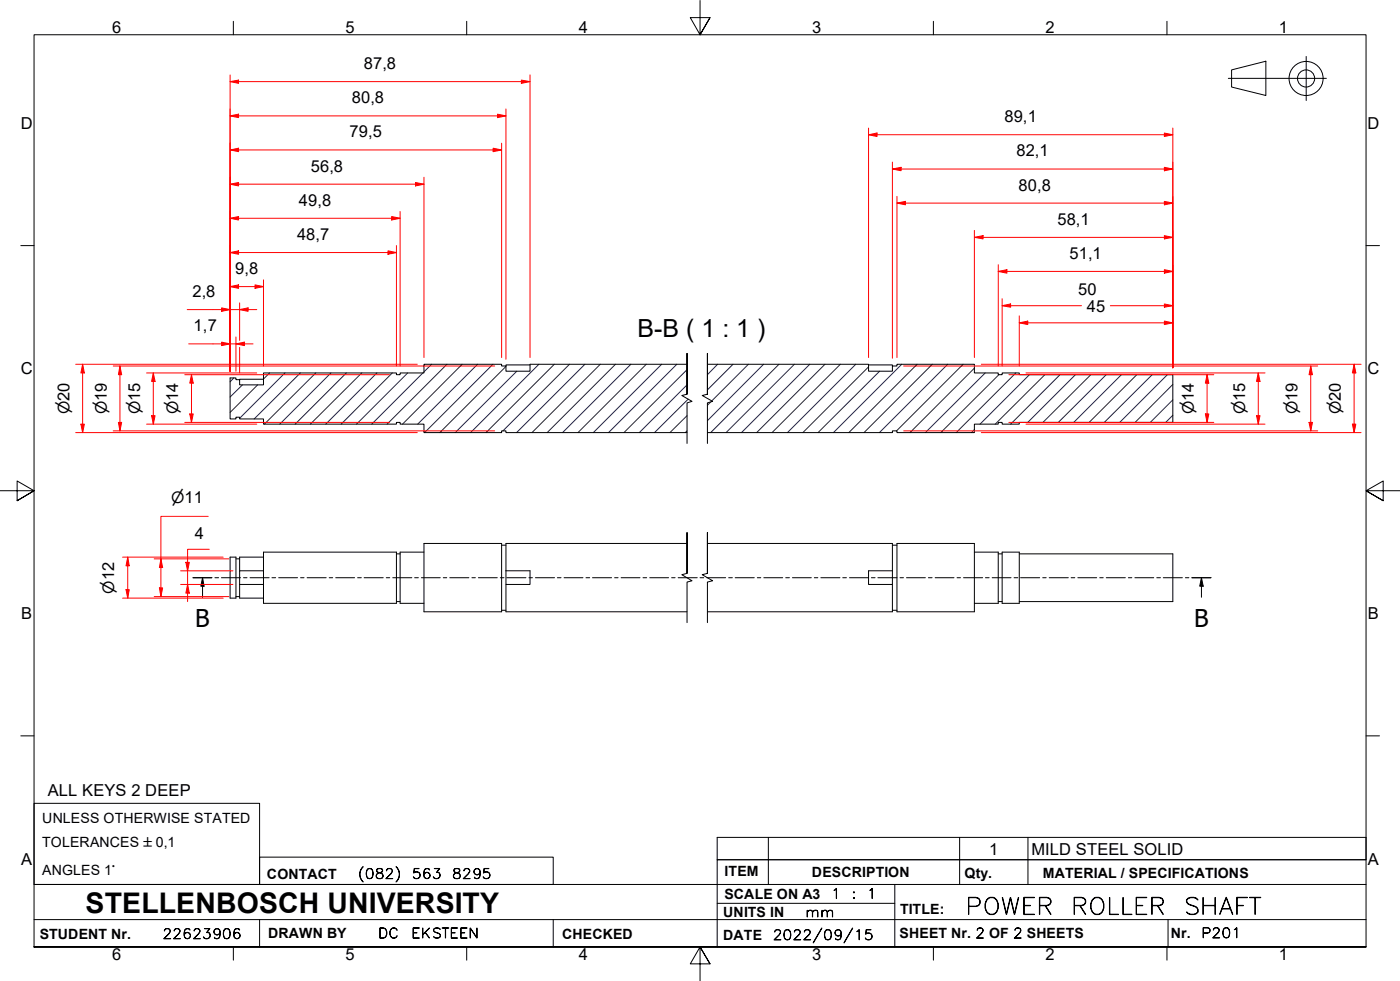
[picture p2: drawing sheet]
<svg xmlns="http://www.w3.org/2000/svg" width="410mm" height="287mm" viewBox="0 0 410 287" stroke-linecap="round" stroke-linejoin="round" font-family="sans-serif">
<!-- layer: Hatch -->
<g fill="none" stroke="#1e1e47" stroke-width=".29">
<path d="M68.5 110.6l-1.1 1.2M71 112.7l-3.6 3.5M75.4 112.7l-8 8M78.9 109.2l-1.7 1.7M83.4 109.2l-13.2 13.2M87.9 109.2l-13.5 13.4M92.5 109.2l-15.1 15M96.9 109.2l-15 15M101.4 109.2l-15 15M105.9 109.2l-15 15M110.4 109.2l-15 15M114.9 109.2l-15 15"/>
<path d="M119.4 109.2l-15 15M123.8 109.2l-15 15M126.4 106.6l-2.3 2.3M130.9 106.6l-17.6 17.6M135.3 106.6l-17.4 17.6M139.8 106.6l-17.5 17.6M144.3 106.6l-20 20M148.1 107.3l-19.3 19.3M151.3 108.7l-18 17.9M157.8 106.6l-20 20M162.3 106.6l-20 20M166.8 106.6l-19.5 19.5"/>
<path d="M171.3 106.6l-20 20M175.8 106.6l-20 20M180.2 106.6l-20 20M184.7 106.6l-20 20M189.2 106.6l-20 20M193.7 106.6l-20 20M198.2 106.6l-20 20M201.2 112.7l-14 13.9M201.2 108.2l-18.5 18.4M201.5 116.9l-9.9 9.7M208.1 117.7l-1 .9M210.1 106.6l-3 3.1"/>
<path d="M214.6 106.6l-7.5 7.5M219.1 106.6l-10.7 10.8M223.6 106.6l-16.5 16.5M228.1 106.6l-20 20M232.6 106.6l-20 20M237.1 106.6l-20 20M241.6 106.6l-20 20M246.1 106.6l-20 20M250.6 106.6l-20 20M254.3 107.4l-19.2 19.2M257.6 108.7l-18.1 17.9M264 106.6l-20 20"/>
<path d="M268.5 106.6l-20 20M273 106.6l-20 20M277.5 106.6l-20 20M282 106.6l-19.5 19.5M285.3 107.8l-18.9 18.8M288.5 109.2l-17.5 17.4M292.5 109.7l-17 16.9M297.4 109.2l-17.4 17.4M301.4 109.7l-14.4 14.5M305.9 109.7l-14.5 14.5M310.4 109.7l-14.5 14.5M314.9 109.7l-14 13.9"/>
<path d="M319.4 109.7l-14 13.9M323.9 109.7l-14 13.9M328.4 109.7l-14 13.9M332.9 109.7l-14 13.9M337.4 109.7l-14.1 13.9M341.8 109.7l-13.9 13.9M343.4 117l-6.6 6.6M343.4 112.5l-11 11.1M146.9 126.6h-.2M201.2 126.1l-.5 .5M201.2 121.7l-5 4.9M285.3 125.7l-.9 .9"/>
<path d="M343.4 121.6l-2.1 2"/>
</g>
<!-- layer: Break Lines(ISO) -->
<path d="M201.2 115.4v-11.9v11.9l-1.6 .4 3 1.7-1.4 .4v11.9M207.1 115.4v-11.9v11.9l-1.5 .4 3.1 1.7-1.6 .4v11.9M201.2 167.8v-11.9v11.9l-1.6 .4 3 1.8-1.4 .4v11.9M207.1 167.8v-11.9v11.9l-1.5 .4 3.1 1.8-1.6 .4v11.9" fill="none" stroke="#000" stroke-width=".29"/>
<!-- layer: Visible Edges(ISO) -->
<g fill="none" stroke="#000" stroke-width=".29">
<path d="M77.2 111l-7 .1M155.2 106.8h-7.1v.3M201.2 106.6h-46v2.1h-7.1v-1.6h-1.2v-.5h-22.8v2.6h-6.9v.5h-1.1v-.5h-38.9v3.5h-7v-1.6h-1.1v-.5h-1.7v12h1.7v-.5h1.1v.5h7v1.6h38.9v-.6h1.1v.6h6.9v2.4h22.8v-.5h1.2v.5h53.1M207.1 106.6h47.2v2.1h7v-1.6h1.3v-.5h22.7v2.6h7v.5h1.1v-.5h5v.5h45v13.9h-45v.6h-5v-.6h-1.1v.6h-7v2.4h-22.7v-.5h-1.3v.5h-54.2M254.3 106.8h7v.3M124.1 159.1h22.8v20h-22.8zM146.9 159.6h1.2M201.2 159.1h-53.1v8M207.1 159.1h54.2v8M261.3 159.6h1.3M262.6 159.1h22.7v20h-22.7zM67.4 163.1h1.7v12h-1.7z"/>
<path d="M69.1 163.6h1.1M69.1 174.6h1.1M70.2 171.1h7M70.2 171.1v4h7M77.2 167.1h-7v4M77.2 163.1h-7v4M77.2 161.6h38.9v15h-38.9zM116.1 162.1h1.1M116.1 176.1h1.1M124.1 161.6h-6.9v15h6.9M146.9 178.6h1.2M148.1 167.1h7.1v4h-7.1z"/>
<path d="M148.1 171.1v8h53.1M254.3 167.1h7v4h-7zM261.3 171.1v8h-54.2M261.3 178.6h1.3M285.3 161.6h7v15h-7M292.3 162.1h1.1M292.3 176.1h1.1M293.4 161.6h5v15h-5zM298.4 162.1h45v14h-45"/>
</g>
<!-- layer: Section View Lines(ISO) -->
<g fill="none" stroke="#000" stroke-width=".29">
<path d="M56.5 169.1h5.5M59.3 169.1l.5 2.5h-1zM59.3 169.1v5.7M62.9 169.1h1.1M64.8 169.1h5.6M71.3 169.1h1M73.2 169.1h5.6M79.6 169.1h1.1M81.6 169.1h5.5M88 169.1h1M89.9 169.1h5.6M96.4 169.1h1"/>
<path d="M98.3 169.1h5.5M104.7 169.1h1.1M106.6 169.1h5.6M113.1 169.1h1M115 169.1h5.6M121.4 169.1h1.1M123.4 169.1h5.5M129.8 169.1h1M131.7 169.1h5.6M138.2 169.1h1M140.1 169.1h5.5M146.5 169.1h1.1"/>
<path d="M148.4 169.1h5.6M154.9 169.1h1M156.8 169.1h5.6M163.2 169.1h1.1M165.2 169.1h5.5M171.6 169.1h1.1M173.5 169.1h5.6M180 169.1h1M181.9 169.1h5.5M188.3 169.1h1.1M190.2 169.1h5.6M196.7 169.1h1"/>
<path d="M198.6 169.1h5.6M205 169.1h1.1M206.9 169.1h5.6M213.4 169.1h1M215.3 169.1h5.6M221.7 169.1h1.1M223.6 169.1h5.6M230.1 169.1h1M232 169.1h5.6M238.4 169.1h1.1M240.3 169.1h5.6M246.8 169.1h1"/>
<path d="M248.7 169.1h5.6M255.1 169.1h1.1M257 169.1h5.6M263.5 169.1h1M265.4 169.1h5.6M271.8 169.1h1.1M273.8 169.1h5.5M280.2 169.1h1M282.1 169.1h5.6M288.5 169.1h1.1M290.5 169.1h5.5M296.9 169.1h1.1"/>
<path d="M298.8 169.1h5.6M305.3 169.1h1M307.2 169.1h5.6M313.6 169.1h1.1M315.6 169.1h5.5M322 169.1h1M323.9 169.1h5.6M330.4 169.1h1M332.3 169.1h5.5M338.7 169.1h1.1M340.6 169.1h5.6M347.1 169.1h1"/>
<path d="M349 169.1h5.6M351.8 169.1l.5 2.5h-1zM351.8 169.1v5.7"/>
</g>
<g fill="#000">
<path d="M59.3 169.1l.5 2.5h-1z" fill-rule="evenodd"/>
<path d="M351.8 169.1l.5 2.5h-1z" fill-rule="evenodd"/>
</g>
<!-- layer: Symbols(ISO) -->
<path d="M210 245.1h190v6.6h-190zM225 245.1v6.6M281 245.1v6.6M301 245.1v6.6" fill="none" stroke="#000" stroke-width=".29"/>
<!-- layer: Border_0 -->
<g fill="none" stroke="#000" stroke-width=".29">
<path d="M68.3 6.2v4M136.7 6.2v4M205 .1v10.1l-2.9-5h5.8l-2.9 5 2.9-5M273.3 6.2v4M341.7 6.2v4M6.1 71.9h3.9M400 71.9h3.9M0 143.7h10l-5-2.9v5.8l5-2.9-5 2.9M410 143.7h-10l5-2.9v5.8l-5-2.9 5 2.9M6.1 215.4h3.9M400 215.4h3.9M10 277.2v-267h390v267h-390h390"/>
<path d="M68.3 277.2v3.9M136.7 277.2v3.9M273.3 277.2v3.9M341.7 277.2v3.9M207.9 282.1l-2.9-4.9 2.9 4.9h-5.8l2.9-4.9v10"/>
</g>
<!-- layer: Sketch Geometry(ISO) -->
<g fill="none" stroke="#000" stroke-width=".29">
<path d="M382.5 16.5v12.9M359.7 22.9h28.7M360.6 20.5l10-2.6v10.1l-10-2.5zM10 235.2h66v23.7h-66zM10 258.9h390M76 250.9h86v8h-86zM225 251.7v7.2M262 258.9v18.3M281 251.7v7.2M301 251.7v7.2M400 251.7h-190v25.5M10 277.2h390"/>
<path d="M10 269.2h390M76 269.2v8M162 269.2v8M210 264.4h52M342 269.2v8"/>
<circle cx="382.4" cy="23" r="5"/>
<circle cx="382.4" cy="23" r="2.51"/>
</g>
<!-- layer: Dimensions(ISO) -->
<path d="M64.9 100.7h2.5" fill="none" stroke="#f00" stroke-width=".29"/>
<path d="M64.9 100.2l2.5 .5-2.5 .5z" fill-rule="evenodd" fill="#f00"/>
<path d="M64.9 100.2l2.5 .5-2.5 .5zM69.1 100.7h2.5" fill="none" stroke="#f00" stroke-width=".29"/>
<path d="M69.1 100.7l2.5-.5v1z" fill-rule="evenodd" fill="#f00"/>
<path d="M64.9 90.6h2.5M67.4 98.6v10.1M69.1 98.6v10.1M55.2 100.7h9.7M67.4 100.7h1.7M69.1 100.7l2.5-.5v1zM71.6 100.7h2.5" fill="none" stroke="#f00" stroke-width=".29"/>
<path d="M64.9 90.1l2.5 .5-2.5 .5z" fill-rule="evenodd" fill="#f00"/>
<path d="M64.9 90.1l2.5 .5-2.5 .5zM70.2 90.6h2.4" fill="none" stroke="#f00" stroke-width=".29"/>
<path d="M70.2 90.6l2.4-.5v1z" fill-rule="evenodd" fill="#f00"/>
<path d="M54.8 90.6h10.1M67.4 90.6h2.8M67.4 88.7v20M67.4 83.9h2.4M70.2 90.6l2.4-.5v1zM70.2 88.7v10.9M72.6 90.6h2.6M70.2 101.7v7.5" fill="none" stroke="#f00" stroke-width=".29"/>
<path d="M67.4 83.9l2.4-.5v1z" fill-rule="evenodd" fill="#f00"/>
<path d="M67.4 83.9l2.4-.5v1zM74.7 83.9h2.5" fill="none" stroke="#f00" stroke-width=".29"/>
<path d="M74.7 83.4l2.5 .5-2.5 .5z" fill-rule="evenodd" fill="#f00"/>
<path d="M67.4 73.9h2.4M67.4 81.9v26.8M69.8 83.9h4.9M74.7 83.4l2.5 .5-2.5 .5zM77.2 81.9v25.2" fill="none" stroke="#f00" stroke-width=".29"/>
<path d="M67.4 73.9l2.4-.5v1z" fill-rule="evenodd" fill="#f00"/>
<path d="M67.4 73.9l2.4-.5v1zM113.6 73.9h2.5" fill="none" stroke="#f00" stroke-width=".29"/>
<path d="M113.6 73.4l2.5 .5-2.5 .5z" fill-rule="evenodd" fill="#f00"/>
<path d="M67.4 71.9v36.8M67.4 63.9h2.4M69.8 73.9h43.8M113.6 73.4l2.5 .5-2.5 .5zM116.1 71.9v35.2" fill="none" stroke="#f00" stroke-width=".29"/>
<path d="M67.4 63.9l2.4-.5v1z" fill-rule="evenodd" fill="#f00"/>
<path d="M67.4 63.9l2.4-.5v1zM114.7 63.9h2.5" fill="none" stroke="#f00" stroke-width=".29"/>
<path d="M114.7 63.4l2.5 .5-2.5 .5z" fill-rule="evenodd" fill="#f00"/>
<path d="M67.4 53.9h2.4M67.4 61.9v46.8M69.8 63.9h44.9M114.7 63.4l2.5 .5-2.5 .5zM117.2 61.9v45.2" fill="none" stroke="#f00" stroke-width=".29"/>
<path d="M67.4 53.9l2.4-.5v1z" fill-rule="evenodd" fill="#f00"/>
<path d="M67.4 53.9l2.4-.5v1zM121.7 53.9h2.4" fill="none" stroke="#f00" stroke-width=".29"/>
<path d="M121.7 53.4l2.4 .5-2.4 .5z" fill-rule="evenodd" fill="#f00"/>
<path d="M67.4 51.9v56.8M67.4 43.9h2.4M69.8 53.9h51.9M121.7 53.4l2.4 .5-2.4 .5zM124.1 51.9v52.8" fill="none" stroke="#f00" stroke-width=".29"/>
<path d="M67.4 43.9l2.4-.5v1z" fill-rule="evenodd" fill="#f00"/>
<path d="M67.4 43.9l2.4-.5v1zM144.4 43.9h2.5" fill="none" stroke="#f00" stroke-width=".29"/>
<path d="M144.4 43.4l2.5 .5-2.5 .5z" fill-rule="evenodd" fill="#f00"/>
<path d="M67.4 33.9h2.4M67.4 41.9v66.8M69.8 43.9h74.6M144.4 43.4l2.5 .5-2.5 .5zM146.9 41.9v62.8" fill="none" stroke="#f00" stroke-width=".29"/>
<path d="M67.4 33.9l2.4-.5v1z" fill-rule="evenodd" fill="#f00"/>
<path d="M67.4 33.9l2.4-.5v1zM145.7 33.9h2.4" fill="none" stroke="#f00" stroke-width=".29"/>
<path d="M145.7 33.4l2.4 .5-2.4 .5z" fill-rule="evenodd" fill="#f00"/>
<path d="M67.4 31.9v76.8M67.4 23.9h2.4M69.8 33.9h75.9M145.7 33.4l2.4 .5-2.4 .5zM148.1 31.9v73.3" fill="none" stroke="#f00" stroke-width=".29"/>
<path d="M67.4 23.9l2.4-.5v1z" fill-rule="evenodd" fill="#f00"/>
<path d="M67.4 23.9l2.4-.5v1zM152.7 23.9h2.5" fill="none" stroke="#f00" stroke-width=".29"/>
<path d="M152.7 23.4l2.5 .5-2.5 .5z" fill-rule="evenodd" fill="#f00"/>
<path d="M67.4 21.9v86.8M69.8 23.9h82.9M152.7 23.4l2.5 .5-2.5 .5zM155.2 21.9v82.8M340.9 89.5h2.5" fill="none" stroke="#f00" stroke-width=".29"/>
<path d="M340.9 89l2.5 .5-2.5 .4z" fill-rule="evenodd" fill="#f00"/>
<path d="M293.4 89.5h2.5M340.9 89l2.5 .5-2.5 .4z" fill="none" stroke="#f00" stroke-width=".29"/>
<path d="M293.4 89.5l2.5-.5v.9z" fill-rule="evenodd" fill="#f00"/>
<path d="M340.9 79.5h2.5M293.4 89.5l2.5-.5v.9zM293.4 87.5v19.6M295.9 89.5h20.8M325.1 89.5h15.8M343.4 87.5v20.1" fill="none" stroke="#f00" stroke-width=".29"/>
<path d="M340.9 78.9l2.5 .6-2.5 .5z" fill-rule="evenodd" fill="#f00"/>
<path d="M292.3 79.5h2.5M340.9 78.9l2.5 .6-2.5 .5z" fill="none" stroke="#f00" stroke-width=".29"/>
<path d="M292.3 79.5l2.5-.6v1.1z" fill-rule="evenodd" fill="#f00"/>
<path d="M292.3 79.5l2.5-.6v1.1zM292.3 77.5v29.6M294.8 79.5h46.1M340.9 69.5h2.5M343.4 77.5v30.1" fill="none" stroke="#f00" stroke-width=".29"/>
<path d="M340.9 69l2.5 .5-2.5 .4z" fill-rule="evenodd" fill="#f00"/>
<path d="M285.3 69.5h2.5M340.9 69l2.5 .5-2.5 .4z" fill="none" stroke="#f00" stroke-width=".29"/>
<path d="M285.3 69.5l2.5-.5v.9z" fill-rule="evenodd" fill="#f00"/>
<path d="M340.9 59.5h2.5M285.3 69.5l2.5-.5v.9zM285.3 67.5v37.2M287.8 69.5h53.1M343.4 67.5v40.1" fill="none" stroke="#f00" stroke-width=".29"/>
<path d="M340.9 58.9l2.5 .6-2.5 .5z" fill-rule="evenodd" fill="#f00"/>
<path d="M262.6 59.5h2.5M340.9 58.9l2.5 .6-2.5 .5z" fill="none" stroke="#f00" stroke-width=".29"/>
<path d="M262.6 59.5l2.5-.6v1.1z" fill-rule="evenodd" fill="#f00"/>
<path d="M262.6 59.5l2.5-.6v1.1zM262.6 57.5v47.2M265.1 59.5h75.8M340.9 49.5h2.5M343.4 57.5v50.1" fill="none" stroke="#f00" stroke-width=".29"/>
<path d="M340.9 49l2.5 .5-2.5 .5z" fill-rule="evenodd" fill="#f00"/>
<path d="M261.3 49.5h2.5M340.9 49l2.5 .5-2.5 .5z" fill="none" stroke="#f00" stroke-width=".29"/>
<path d="M261.3 49.5l2.5-.5v1z" fill-rule="evenodd" fill="#f00"/>
<path d="M340.9 39.4h2.5M261.3 49.5l2.5-.5v1zM261.3 47.4v57.5M263.8 49.5h77.1M343.4 47.4v60.2" fill="none" stroke="#f00" stroke-width=".29"/>
<path d="M340.9 38.9l2.5 .5-2.5 .6z" fill-rule="evenodd" fill="#f00"/>
<path d="M254.3 39.4h2.5M340.9 38.9l2.5 .5-2.5 .6z" fill="none" stroke="#f00" stroke-width=".29"/>
<path d="M254.3 39.4l2.5-.5v1.1z" fill-rule="evenodd" fill="#f00"/>
<path d="M254.3 39.4l2.5-.5v1.1zM254.3 37.5v67.2M256.8 39.4h84.1M343.4 37.5v70.1M54.9 164.6v2.5" fill="none" stroke="#f00" stroke-width=".29"/>
<path d="M54.4 164.6h1l-.5 2.5z" fill-rule="evenodd" fill="#f00"/>
<path d="M54.4 164.6h1l-.5 2.5zM54.9 171.1v2.5" fill="none" stroke="#f00" stroke-width=".29"/>
<path d="M54.9 171.1l.5 2.5h-1z" fill-rule="evenodd" fill="#f00"/>
<path d="M47.1 163.6v2.5M52.9 171.1h15.3M52.9 167.1h15.3M54.9 171.1l.5 2.5h-1zM54.9 167.1v4M54.9 173.6v2.5M61.3 160.8h-6.4v3.8" fill="none" stroke="#f00" stroke-width=".29"/>
<path d="M47.1 163.6l.5 2.5h-.9z" fill-rule="evenodd" fill="#f00"/>
<path d="M47.1 163.6l.5 2.5h-.9zM47.1 172.1v2.5" fill="none" stroke="#f00" stroke-width=".29"/>
<path d="M46.7 172.1h.9l-.5 2.5z" fill-rule="evenodd" fill="#f00"/>
<path d="M61 151.1h-13.9v12.5M37.4 163.1v2.5M45.1 174.6h22M45.1 163.6h22M46.7 172.1h.9l-.5 2.5zM47.1 166.1v6" fill="none" stroke="#f00" stroke-width=".29"/>
<path d="M37.4 163.1l.4 2.5h-.9z" fill-rule="evenodd" fill="#f00"/>
<path d="M37.4 163.1l.4 2.5h-.9zM37.4 172.6v2.5" fill="none" stroke="#f00" stroke-width=".29"/>
<path d="M36.9 172.6h.9l-.4 2.5z" fill-rule="evenodd" fill="#f00"/>
<path d="M56.1 109.7v2.5M35.9 175.1h29.4M35.9 163.1h29.4M36.9 172.6h.9l-.4 2.5zM37.4 165.6v7" fill="none" stroke="#f00" stroke-width=".29"/>
<path d="M56.1 109.7l.5 2.5h-1z" fill-rule="evenodd" fill="#f00"/>
<path d="M56.1 109.7l.5 2.5h-1zM56.1 121.2v2.4" fill="none" stroke="#f00" stroke-width=".29"/>
<path d="M55.6 121.2h1l-.5 2.4z" fill-rule="evenodd" fill="#f00"/>
<path d="M44.9 109.2v2.4M54.1 109.7h59.9M56.1 112.2v9M54.1 123.6h59.9M55.6 121.2h1l-.5 2.4z" fill="none" stroke="#f00" stroke-width=".29"/>
<path d="M44.9 109.2l.5 2.4h-1z" fill-rule="evenodd" fill="#f00"/>
<path d="M44.9 109.2l.5 2.4h-1zM44.9 121.7v2.5" fill="none" stroke="#f00" stroke-width=".29"/>
<path d="M44.4 121.7h1l-.5 2.5z" fill-rule="evenodd" fill="#f00"/>
<path d="M35.1 107.1v2.6M42.9 109.2h32.3M44.9 111.6v10.1M42.9 124.2h32.3M44.4 121.7h1l-.5 2.5z" fill="none" stroke="#f00" stroke-width=".29"/>
<path d="M35.1 107.1l.5 2.6h-.9z" fill-rule="evenodd" fill="#f00"/>
<path d="M35.1 107.1l.5 2.6h-.9zM35.1 123.6v2.5" fill="none" stroke="#f00" stroke-width=".29"/>
<path d="M34.7 123.6h.9l-.5 2.5z" fill-rule="evenodd" fill="#f00"/>
<path d="M24.2 106.6v2.6M33.1 107.1h111.7M35.1 109.7v13.9M33.1 126.1h111.7M34.7 123.6h.9l-.5 2.5z" fill="none" stroke="#f00" stroke-width=".29"/>
<path d="M24.2 106.6l.5 2.6h-1z" fill-rule="evenodd" fill="#f00"/>
<path d="M24.2 106.6l.5 2.6h-1zM24.2 124.2v2.4" fill="none" stroke="#f00" stroke-width=".29"/>
<path d="M23.7 124.2h1l-.5 2.4z" fill-rule="evenodd" fill="#f00"/>
<path d="M22.2 106.6h100M24.2 109.2v15M353.4 109.7v2.5M22.2 126.6h100M23.7 124.2h1l-.5 2.4z" fill="none" stroke="#f00" stroke-width=".29"/>
<path d="M353.4 109.7l.5 2.5h-1z" fill-rule="evenodd" fill="#f00"/>
<path d="M353.4 109.7l.5 2.5h-1zM353.4 121.2v2.4" fill="none" stroke="#f00" stroke-width=".29"/>
<path d="M352.9 121.2h1l-.5 2.4z" fill-rule="evenodd" fill="#f00"/>
<path d="M295.4 109.7h60M353.4 112.2v9M295.4 123.6h60M352.9 121.2h1l-.5 2.4zM383.8 123.6v2.5" fill="none" stroke="#f00" stroke-width=".29"/>
<path d="M383.3 123.6h1l-.5 2.5z" fill-rule="evenodd" fill="#f00"/>
<path d="M383.8 107.1v2.6M383.3 123.6h1l-.5 2.5z" fill="none" stroke="#f00" stroke-width=".29"/>
<path d="M383.8 107.1l.5 2.6h-1z" fill-rule="evenodd" fill="#f00"/>
<path d="M264.6 107.1h121.2M383.8 107.1l.5 2.6h-1zM383.8 109.7v13.9M396.5 106.6v2.6M264.6 126.1h121.2" fill="none" stroke="#f00" stroke-width=".29"/>
<path d="M396.5 106.6l.5 2.6h-1z" fill-rule="evenodd" fill="#f00"/>
<path d="M396.5 106.6l.5 2.6h-1zM396.5 124.2v2.4" fill="none" stroke="#f00" stroke-width=".29"/>
<path d="M396 124.2h1l-.5 2.4z" fill-rule="evenodd" fill="#f00"/>
<path d="M287.3 106.6h111.2M368.4 109.2v2.4M396.5 109.2v15M287.3 126.6h111.2M396 124.2h1l-.5 2.4z" fill="none" stroke="#f00" stroke-width=".29"/>
<path d="M368.4 109.2l.5 2.4h-1z" fill-rule="evenodd" fill="#f00"/>
<path d="M368.4 109.2l.5 2.4h-1zM368.4 121.7v2.5" fill="none" stroke="#f00" stroke-width=".29"/>
<path d="M367.9 121.7h1l-.5 2.5z" fill-rule="evenodd" fill="#f00"/>
<path d="M340.9 94.5h2.5M300.4 109.2h70M368.4 111.6v10.1M300.4 124.2h70M367.9 121.7h1l-.5 2.5z" fill="none" stroke="#f00" stroke-width=".29"/>
<path d="M340.9 94l2.5 .5-2.5 .5z" fill-rule="evenodd" fill="#f00"/>
<path d="M298.4 94.5h2.5M340.9 94l2.5 .5-2.5 .5z" fill="none" stroke="#f00" stroke-width=".29"/>
<path d="M298.4 94.5l2.5-.5v1z" fill-rule="evenodd" fill="#f00"/>
<path d="M298.4 94.5l2.5-.5v1zM298.4 92.5v14.6M300.9 94.5h40M343.4 92.5v15.1" fill="none" stroke="#f00" stroke-width=".29"/>
<text font-size="8.3" x="25.1" y="267.2">STELLENBOSCH UNIVERSITY</text>
<text font-size="7.3" x="186.6" y="98.6">B-B ( 1 : 1 )</text>
<g font-size="7.2">
<text x="57.1" y="183.6">B</text>
<text x="349.6" y="183.6">B</text>
</g>
<g font-size="6.7">
<text x="282.6" y="267.7">POWER</text>
<text x="313.6" y="267.7">ROLLER</text>
<text x="346.5" y="267.7">SHAFT</text>
</g>
<g font-size="4.8">
<text x="32.8" y="9.7">6</text>
<text x="101.2" y="9.7">5</text>
<text x="169.5" y="9.7">4</text>
<text x="237.8" y="9.7">3</text>
<text x="306.1" y="9.7">2</text>
<text x="374.5" y="9.7">1</text>
<text x="106.5" y="20.2">87,8</text>
<text x="103" y="30.2">80,8</text>
<text x="294.1" y="35.8">89,1</text>
<text x="6.1" y="37.8">D</text>
<text x="102.4" y="40.2">79,5</text>
<text x="400.4" y="37.8">D</text>
<text x="297.6" y="45.7">82,1</text>
<text x="91" y="50.2">56,8</text>
<text x="298.3" y="55.8">80,8</text>
<text x="87.5" y="60.2">49,8</text>
<text x="309.6" y="65.7">58,1</text>
<text x="87" y="70.2">48,7</text>
<text x="313.1" y="75.8">51,1</text>
<text x="68.9" y="80.2">9,8</text>
<text x="56.3" y="86.9">2,8</text>
<text x="315.7" y="86.4">50</text>
<text x="318.2" y="91.5">45</text>
<text x="56.7" y="97">1,7</text>
<text x="6.1" y="109.6">C</text>
<text x="400.4" y="109.6">C</text>
<text x="57.1" y="157.7">4</text>
<text x="6.2" y="181.3">B</text>
<text x="400.5" y="181.3">B</text>
<text x="14" y="232.9">ALL KEYS 2 DEEP</text>
<text x="289.6" y="250.1">1</text>
<text x="302" y="250.2">MILD STEEL SOLID</text>
<text x="6.2" y="253.1">A</text>
<text x="400.5" y="253.1">A</text>
<text x="32.8" y="281.1">6</text>
<text x="101.2" y="281.1">5</text>
<text x="169.5" y="281.1">4</text>
<text x="237.8" y="281.1">3</text>
<text x="306.1" y="281.1">2</text>
<text x="374.5" y="281.1">1</text>
</g>
<g font-size="4.6">
<text x="20.3" y="121.3" transform="rotate(-90 20.3 121.3)">⌀20</text>
<text x="31.2" y="121.3" transform="rotate(-90 31.2 121.3)">⌀19</text>
<text x="41" y="121.3" transform="rotate(-90 41 121.3)">⌀15</text>
<text x="52.2" y="121.3" transform="rotate(-90 52.2 121.3)">⌀14</text>
<text x="349.6" y="121.3" transform="rotate(-90 349.6 121.3)">⌀14</text>
<text x="364.6" y="121.3" transform="rotate(-90 364.6 121.3)">⌀15</text>
<text x="379.9" y="121.3" transform="rotate(-90 379.9 121.3)">⌀19</text>
<text x="392.6" y="121.3" transform="rotate(-90 392.6 121.3)">⌀20</text>
<text x="50.1" y="147.3">⌀11</text>
<text x="33.5" y="173.8" transform="rotate(-90 33.5 173.8)">⌀12</text>
</g>
<g font-size="4.1">
<text x="12.4" y="240.9">UNLESS OTHERWISE STATED</text>
<text x="12.4" y="247.9">TOLERANCES ±0,1</text>
<text x="12.4" y="256">ANGLES 1°</text>
<text x="78.2" y="257.2">CONTACT</text>
<text x="212.2" y="256.5">ITEM</text>
<text x="237.7" y="256.7">DESCRIPTION</text>
<text x="282.4" y="256.9">Qty.</text>
<text x="305.4" y="256.9">MATERIAL / SPECIFICATIONS</text>
<text x="212.1" y="263">SCALE ON A3</text>
<text x="211.8" y="268.4">UNITS IN</text>
<text x="263.5" y="267.7">TITLE:</text>
<text x="11.6" y="274.8">STUDENT Nr.</text>
<text x="78.5" y="274.6">DRAWN BY</text>
<text x="164.6" y="274.8">CHECKED</text>
<text x="211.8" y="275.1">DATE</text>
<text x="263.4" y="274.6">SHEET Nr. 2 OF 2 SHEETS</text>
<text x="342.8" y="274.5">Nr.</text>
</g>
<g font-size="4">
<text x="104.8" y="257.2">(082)</text>
<text x="120.6" y="257.2">563</text>
<text x="132.3" y="257.2">8295</text>
<text x="243.3" y="263">1</text>
<text x="249.3" y="263">:</text>
<text x="253.8" y="263">1</text>
<text x="235.8" y="268.4">mm</text>
<text x="47.6" y="274.8">22623906</text>
<text x="110.7" y="274.6">DC</text>
<text x="120.4" y="274.6">EKSTEEN</text>
<text x="226.3" y="275.1">2022/09/15</text>
<text x="351.7" y="274.5">P201</text>
</g>
</svg>
